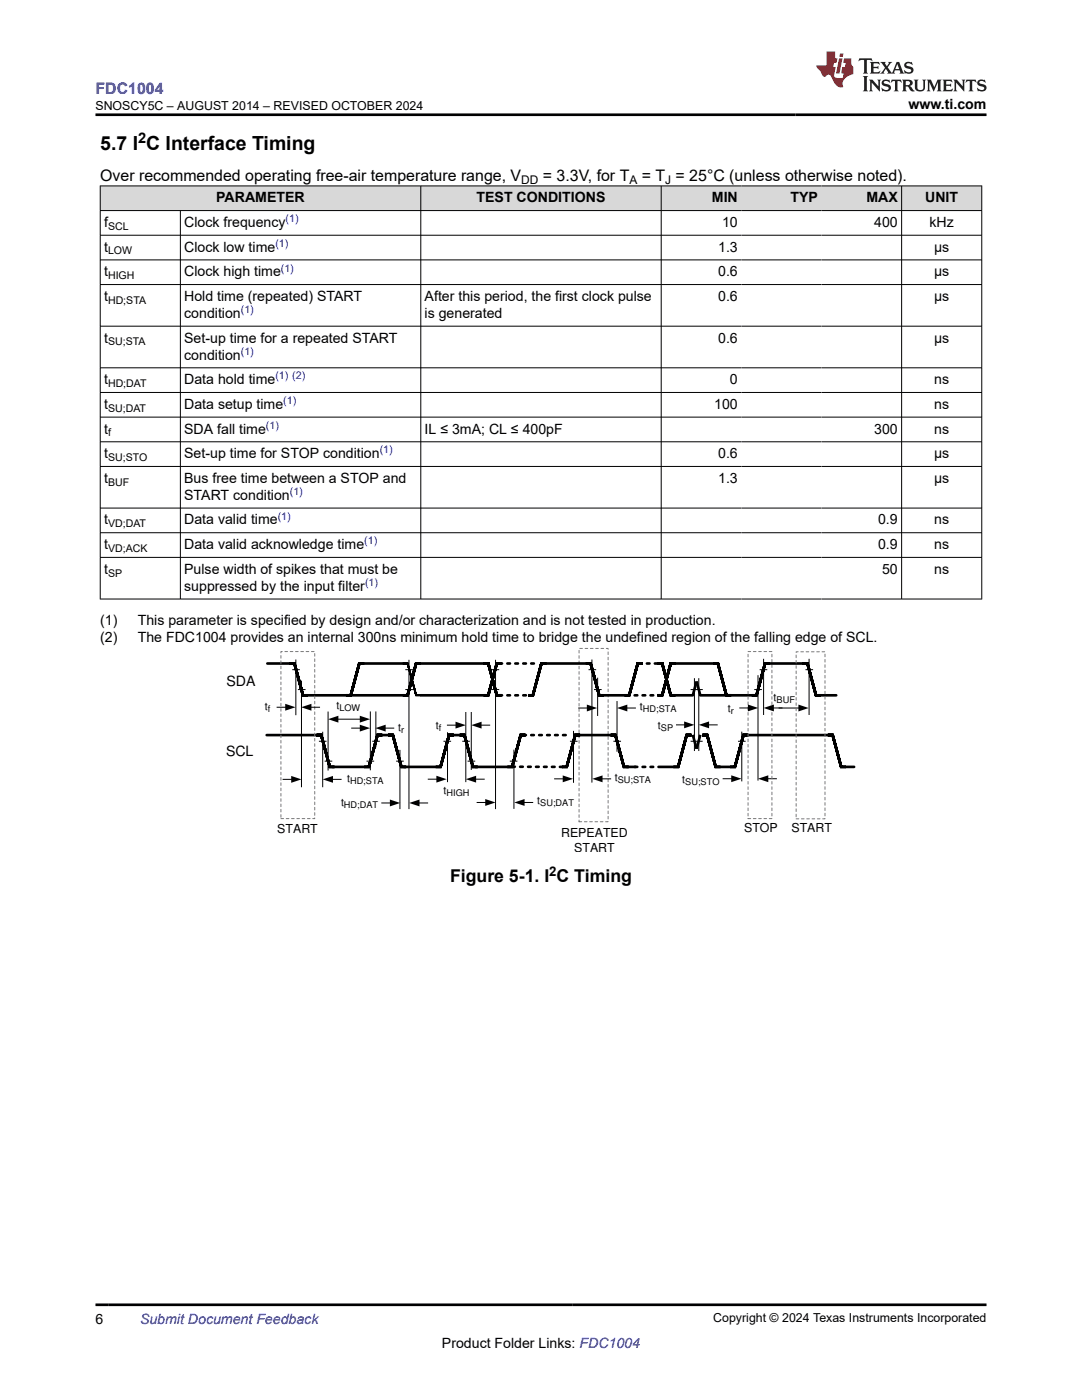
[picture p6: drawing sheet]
<svg xmlns="http://www.w3.org/2000/svg" width="216mm" height="279mm" viewBox="0 0 216 279" stroke-linecap="round" stroke-linejoin="round" font-family="sans-serif">
<g fill="#d8d8d8">
<path d="M20 37.1h175.9v4.9h-175.9z" fill-rule="evenodd"/>
<path d="M20.1 37.2h63.8v4.8h-63.8z" fill-rule="evenodd"/>
<path d="M84 37.2h47.9v4.8h-47.9z" fill-rule="evenodd"/>
<path d="M132 37.2h15.9v4.8h-15.9z" fill-rule="evenodd"/>
<path d="M147.9 37.2h16v4.8h-16z" fill-rule="evenodd"/>
<path d="M163.9 37.2h15.9v4.8h-15.9z" fill-rule="evenodd"/>
<path d="M180 37.2h15.8v4.8h-15.8z" fill-rule="evenodd"/>
</g>
<g fill="none" stroke="#000" stroke-width=".2">
<path d="M19.9 37.1h176.1M20 37v82.6M84 37v82.6M131.9 37v82.6M179.9 37v82.6M195.9 37v82.6M19.9 42h176.1M19.9 46.9h176.1M19.9 51.9h176.1M19.9 56.8h176.1M36 42v77.6M19.9 65.1h176.1"/>
<path d="M19.9 73.4h176.1M19.9 78.3h176.1M19.9 83.2h176.1M19.9 88.2h176.1M19.9 93.1h176.1M19.9 101.4h176.1M19.9 106.3h176.1M19.9 111.2h176.1M19.9 119.5h176.1M59 131.6v11.1M60.2 135.8v21.3M64.4 146v11.1"/>
<path d="M66.3 155.5h1.9"/>
</g>
<path d="M60.5 138.8l-1.7-6.4h-1h1l1.7 6.4h.9M53.2 146.7h9.9M65.8 153.1l-1.7-6.4h-1h1l1.7 6.4h1M66.3 153.1h7.3l1.7-6.4h1h-1l-1.7 6.4M75.8 146.7h1.6M80.1 153.1l-1.7-6.4h-1h1l1.7 6.4h.9M80.6 153.1h7.3l1.7-6.4h1h-1l-1.7 6.4M90.1 146.7h1.6M94.4 153.1l-1.7-6.4h-1h1l1.7 6.4h.9" fill="none" stroke="#000" stroke-width=".53"/>
<path d="M115.5 129.4h5.8v34.6h-5.8z" fill="none" stroke="#787878" stroke-width=".2" stroke-dasharray=".5 .5"/>
<path d="M64.4 155.5l2-.6v1.3z" fill="#000"/>
<path d="M68.4 154.2h7.5v1.9h-7.5z" fill-rule="evenodd" fill="#fff"/>
<path d="M56.4 155.5h1.9M65.5 142v11.8M73.9 142v11.7" fill="none" stroke="#000" stroke-width=".2"/>
<path d="M58.1 154.9l2.1 .6-2.1 .7z" fill="#000"/>
<path d="M53.3 132.4h4.7M61.4 138.8h19.2M69 138.8h1l1.7-6.4h1h-1l-1.7 6.4M72 132.4h8.6M80.4 138.8h.9l1.7-6.4h1h-1l-1.7 6.4" fill="none" stroke="#000" stroke-width=".53"/>
<path d="M83 138.8l-1.7-6.4h-.9h.9l1.7 6.4h1" fill="none" stroke="#000" stroke-width=".35"/>
<path d="M66.6 139.8h5.8v1.6h-5.8z" fill-rule="evenodd" fill="#fff"/>
<path d="M70.1 145.3h1.9M75 142v7.1M76.8 145.3h1.9" fill="none" stroke="#000" stroke-width=".2"/>
<path d="M71.8 144.6l2 .7-2 .7zM74.9 145.3l2.1-.7v1.4z" fill="#000"/>
<path d="M79.4 144.2h2v1.6h-2z" fill-rule="evenodd" fill="#fff"/>
<path d="M81.6 131.7v29.8M79.8 149.7v11.8M76.1 160.3h1.9M83.5 160.3h1.9" fill="none" stroke="#000" stroke-width=".2"/>
<path d="M77.8 159.6l2.1 .7-2.1 .6zM81.7 160.3l2-.7v1.3z" fill="#000"/>
<path d="M67.1 158.8h8.4v2.2h-8.4z" fill-rule="evenodd" fill="#fff"/>
<path d="M85.4 155.5h1.8M89.2 144.7h1.9M89.3 146.1v10M92.9 142.1v14M94 142.1v11.6M94.8 155.5h1.9M95.9 144.7h1.9" fill="none" stroke="#000" stroke-width=".2"/>
<path d="M87.1 154.8l2 .7-2 .7zM90.9 144l2 .7-2 .7zM92.9 155.5l2.1-.7v1.4zM94 144.7l2.1-.7v1.4z" fill="#000"/>
<path d="M87 143.8h1.9v1.6h-1.9z" fill-rule="evenodd" fill="#fff"/>
<path d="M83.8 132.4h12.7M84 138.8h13.4l1.7-6.4h1h-1l-1.7 6.4M99.1 138.8l-1.7-6.4h-.9h.9l1.7 6.4h1M105.4 138.8h.9l1.7-6.4h1h-1l-1.7 6.4M109 132.4h7.8M119.6 138.8l-1.7-6.4h-1h1l1.7 6.4h.9M94.9 153.1h7.3l1.7-6.4h1h-1l-1.7 6.4M112.1 153.1h1l1.7-6.4h.9h-.9l-1.7 6.4M115.5 146.7h6.3M124.5 153.1l-1.7-6.4h-1h1l1.7 6.4h1M131.4 153.1h3.9l1.7-6.4h1h-1l-1.7 6.4M142.8 153.1l-1.7-6.4h-1h1l1.7 6.4h1" fill="none" stroke="#000" stroke-width=".53"/>
<path d="M99.6 132.4h8M99.6 138.8h6.4M102.2 153l10.1 .1M104.4 146.7h9.5M126.6 153.1h4.8" fill="none" stroke="#000" stroke-width=".53" stroke-dasharray=".5 1.1"/>
<path d="M98.9 131.7v29.8M102.6 149.6v11.8M95.1 160.2h1.9M104.5 160.2h1.9" fill="none" stroke="#000" stroke-width=".2"/>
<path d="M96.8 159.5l2.1 .7-2.1 .6zM102.6 160.2l2.1-.7v1.3z" fill="#000"/>
<path d="M107.2 158.8h7.6v1.6h-7.6z" fill-rule="evenodd" fill="#fff"/>
<path d="M118.1 131.6v24.6M110.6 155.4h1.9M114.4 145.9v10.3M120.1 155.4h1.8" fill="none" stroke="#000" stroke-width=".2"/>
<path d="M112.3 154.8l2 .6-2 .7zM118.2 155.4l2-.6v1.3z" fill="#000"/>
<path d="M122.7 154.2h8.7v1.6h-8.7z" fill-rule="evenodd" fill="#fff"/>
<path d="M120.5 138.8h5.1l1.7-6.4h.9h-.9l-1.7 6.4M131.2 138.8h.9l1.7-6.4h1h-1l-1.7 6.4M133.8 138.8l-1.7-6.4h-.9h.9l1.7 6.4h1M134.6 132.4h7.9M139.7 138.8h10.7M145 138.8l-1.8-6.4h-.9h.9l1.8 6.4h.9M150 138.8h1l1.7-6.4h.9h-.9l-1.7 6.4M125 153.1h1.8M143.8 153.1h2.8l1.7-6.4h1h-1l-1.7 6.4M148.9 146.7h16.3" fill="none" stroke="#000" stroke-width=".53"/>
<path d="M125 138.8h7.1M127.5 132.4h3.9" fill="none" stroke="#000" stroke-width=".53" stroke-dasharray=".5 1.1"/>
<path d="M151.3 134.8v21M144.2 155.4h1.9M148 146v9.9M153.1 155.4h1.9" fill="none" stroke="#000" stroke-width=".2"/>
<path d="M145.9 154.7l2.1 .7-2.1 .7zM151.3 155.4l2-.7v1.4z" fill="#000"/>
<path d="M135.4 154.6h8.2v1.6h-8.2z" fill-rule="evenodd" fill="#fff"/>
<path d="M56.1 130h6.7v33.4h-6.7zM149.3 130h4.7v33.4h-4.7z" fill="none" stroke="#787878" stroke-width=".2" stroke-dasharray=".5 .5"/>
<path d="M55.2 141.1h1.9M62 141.1h1.9M67.3 143.5h4.7" fill="none" stroke="#000" stroke-width=".2"/>
<path d="M56.9 140.5l2.1 .6-2.1 .7zM60.1 141.1l2-.6v1.3zM65.5 143.5l2-.7v1.4zM71.8 142.8l2 .7-2 .7z" fill="#000"/>
<path d="M52.8 140h2.3v1.6h-2.3z" fill-rule="evenodd" fill="#fff"/>
<path d="M119.3 135.2v7.7M123.1 139.9v10.1M115.4 141.3h1.9M125 141.3h1.9" fill="none" stroke="#000" stroke-width=".2"/>
<path d="M117.1 140.6l2.1 .7-2.1 .7zM123.1 141.3l2.1-.7v1.4z" fill="#000"/>
<path d="M127.7 139.8h7.5v2.3h-7.5z" fill-rule="evenodd" fill="#fff"/>
<path d="M153.6 132.4h6.6M162.8 138.8l-1.7-6.4h-.9h.9l1.7 6.4h4.1M138.2 146.7l.8 2.7 .7-2.7M167.8 153.1l-1.7-6.4h-.9h.9l1.7 6.4h2.6" fill="none" stroke="#000" stroke-width=".53"/>
<path d="M138.6 135.3v14.6M139.4 135.3v14.6M134.8 144.7h1.9M141.3 144.7h1.9" fill="none" stroke="#000" stroke-width=".2"/>
<path d="M136.5 144l2.1 .7-2.1 .6zM139.4 144.7l2.1-.7v1.3z" fill="#000"/>
<path d="M131.3 143.8h3.6v1.6h-3.6z" fill-rule="evenodd" fill="#fff"/>
<path d="M134.8 138.8h3.4l.8-2.8 .7 2.8" fill="none" stroke="#000" stroke-width=".53"/>
<path d="M152.4 131.5v11.2M147.5 141.3h1.9M154.2 141.3h1.9" fill="none" stroke="#000" stroke-width=".2"/>
<path d="M149.2 140.6l2.1 .7-2.1 .7zM152.4 141.3l2-.7v1.4z" fill="#000"/>
<path d="M145.2 140.5h2.2v1.6h-2.2z" fill-rule="evenodd" fill="#fff"/>
<path d="M161.4 131.5v11.2M155.4 141.3h4.1" fill="none" stroke="#000" stroke-width=".2"/>
<path d="M159.3 140.6l2.1 .7-2.1 .7z" fill="#000"/>
<path d="M154.4 138.2h3.5v1.6h-3.5z" fill-rule="evenodd" fill="#fff"/>
<path d="M158.9 130.1h5.7v33.3h-5.7z" fill="none" stroke="#787878" stroke-width=".2" stroke-dasharray=".5 .5"/>
<g fill="none" stroke="#000" stroke-width=".2">
<path d="M58.3 133.6h1.5M59.4 137.6h1.6M80.9 133.6h1.5M80.9 137.6h1.5M98.1 133.6h1.5M98.1 137.6h1.5M117.4 133.6h1.6M118.5 137.6h1.6M137.8 137.6h2.4M150.5 137.6h1.5M151.6 133.6h1.5M160.7 133.6h1.5"/>
<path d="M63.6 147.9h1.6M64.8 151.9h1.5M73.1 151.9h1.6M74.3 147.9h1.5M79 151.9h1.6M88.5 147.9h1.5M92.2 147.9h1.6M93.3 151.9h1.5M101.7 151.9h1.5M113.7 147.9h1.5M122.4 147.9h1.5M137.8 147.9h2.4"/>
<path d="M147.3 147.9h1.5"/>
</g>
<path d="M171.5 11.6l-.2 .6 .5-.2h.6v.1v2.2l-.2 .4h1l-.2-.4v-2.2v-.1h.5l.6 .2-.2-.6zM173.6 12.4l.2 .3v1.6l-.2 .4h1.9l.1-.6a1.08 1.08 0 0 1-1.3 .2v-.7h.6l.4 .2v-.7l-.4 .2h-.6v-.5l.2-.2a1 1 0 0 1 1 .3l-.1-.5zM175.7 12.4l.9 1.1-1 1.2h.9l-.2-.2 .5-.8 .4 .8-.2 .2h1.6l-.2-.2 .2-.5h.9l.1 .5-.1 .2h.9l-.2-.4-.8-1.9h-.5l-.9 2.1-.9-1.1 .9-1h-.8l.2 .2-.4 .6-.4-.6 .2-.2zM179 12.8l.4 1h-.7zM180.7 12.5a.65 .65 0 0 0-.2 .7 .65 .65 0 0 0 .6 .5l.6 .1 .1 .3a.79 .79 0 0 1-.7 .4 .79 .79 0 0 1-.7-.5l.1 .7 .2-.1a.93 .93 0 0 0 1.1 0 .93 .93 0 0 0 .4-.9 1.46 1.46 0 0 0-1.2-.6l-.1-.3a1.09 1.09 0 0 1 1.2 .2l-.2-.6-.1 .1-.5-.2zM172.2 15.2l.2 .4v2.2l-.2 .4h1l-.2-.4v-2.2l.2-.4zM173.4 15.9l.2 .4v1.5l-.2 .4h.8l-.3-.4 .1-1.3 1.6 1.8v-2l.2-.4h-.7l.1 .2 .1 1.1-1.2-1.3zM176.2 16a.65 .65 0 0 0-.2 .8 .65 .65 0 0 0 .6 .4l.6 .2 .1 .2a.79 .79 0 0 1-.7 .4 .79 .79 0 0 1-.7-.5l.1 .7 .2-.1a.93 .93 0 0 0 1.1 .1 .93 .93 0 0 0 .4-1 1.46 1.46 0 0 0-1.2-.5l-.1-.4a1.09 1.09 0 0 1 1.2 .2l-.1-.6-.2 .1-.5-.1zM177.9 15.9l-.1 .6a.63 .63 0 0 1 .8-.3v1.6l-.3 .4h1l-.2-.4v-1.6a.66 .66 0 0 1 .8 .3l-.1-.6zM180 15.9l.2 .4v1.5l-.2 .4h1l-.2-.2-.1-.7h.5l.1 .2a.79 .79 0 0 0 1.2 .6l-1-.9a.61 .61 0 0 0 .6-.6 .61 .61 0 0 0-.5-.7zM180.8 16.2h.1a.47 .47 0 0 1 .5 .1 .47 .47 0 0 1 .1 .5l-.1 .1-.7 .1zM182.3 15.9l.2 .2a2.27 2.27 0 0 0 .4 2 1.04 1.04 0 0 0 1.7-.7v-1.3l.2-.2h-.8l.2 .4v1.1a.6 .6 0 0 1-.6 .6 .6 .6 0 0 1-.6-.6v-1.1l.3-.4zM184.9 15.9l.2 .4v1.5l-.2 .4h.8l-.3-.4v-1.4l.9 1.9 .9-1.9v1.4l-.3 .4h1l-.2-.4v-1.5l.2-.4h-.8l-.7 1.5-.6-1.5zM188.1 15.9l.2 .4v1.5l-.2 .4h1.9l.1-.6a1.09 1.09 0 0 1-1.3 .2v-.7h.6l.4 .2v-.6l-.4 .2h-.6v-.6l.2-.1a1.01 1.01 0 0 1 1 .3l-.1-.6zM190.2 15.9l.3 .4v1.5l-.3 .4h.8l-.2-.4v-1.3l1.6 1.8v-2l.2-.4h-.7l.2 .2v1.1l-1.2-1.3zM192.8 15.9l-.1 .6a.63 .63 0 0 1 .8-.3v1.6l-.3 .4h1l-.2-.4v-1.6a.66 .66 0 0 1 .8 .3l-.1-.6zM195.2 16a.65 .65 0 0 0-.2 .8 .65 .65 0 0 0 .6 .4l.6 .2 .2 .2a.79 .79 0 0 1-.7 .4 .79 .79 0 0 1-.7-.5l.1 .7 .2-.1a.93 .93 0 0 0 1 .1 .93 .93 0 0 0 .5-1 1.46 1.46 0 0 0-1.3-.5v-.4a1.09 1.09 0 0 1 1.2 .2l-.2-.6-.2 .1-.5-.1z" fill="#231f20"/>
<path d="M164.9 10.3v2.7h-2l.1 .4 .8 1a.95 .95 0 0 0 1 .9 .59 .59 0 0 1 .5-.4 .59 .59 0 0 1 .5 .3l.4 .8a1.59 1.59 0 0 0 2.1 1.4 1.61 1.61 0 0 1 1-2.3l1-.3-.1-1.5a1.59 1.59 0 0 1-.3-1.7h-1.5l-.2 .9h.6l-.2 .9h-.5l-.2 .9v.3l.4 .1-.1 .9h-.7a.73 .73 0 0 1-1-.7l.3-1.5h-.5l.1-.9h.5l.2-.9h-.5v-1.3zM167.4 11.6l-.6 3.1h.7l.6-3.1zM167.6 10.7l-.1 .6h.7l.1-.6z" fill="#ed1c24"/>
<path d="M19 22.9h177.8M19 260.4h177.8" fill="none" stroke="#000" stroke-width=".53"/>
<text font-size="3.9" x="20" y="29.9">5.7 I C Interface Timing</text>
<text font-size="3.5" x="89.8" y="176">Figure 5-1. I C Timing</text>
<text font-size="3.2" fill="#00f" x="19.1" y="18.7">FDC1004</text>
<g font-size="3.2">
<text x="20" y="36.1">Over recommended operating free-air temperature range, V</text>
<text x="108.3" y="36.1">= 3.3V, for T</text>
<text x="128.1" y="36.1">= T = 25°C (unless otherwise noted).</text>
</g>
<text font-size="2.9" x="27.6" y="28.6">2</text>
<g font-size="2.8">
<text x="181.3" y="21.8">www.ti.com</text>
<text x="43.2" y="40.4">PARAMETER</text>
<text x="95.1" y="40.4">TEST CONDITIONS</text>
<text x="142" y="40.4">MIN</text>
<text x="157.7" y="40.4">TYP</text>
<text x="172.9" y="40.4">MAX</text>
<text x="184.6" y="40.4">UNIT</text>
<text x="20.8" y="45.3">f</text>
<text x="36.8" y="45.3">Clock frequency</text>
<text x="144.1" y="45.3">10</text>
<text x="174.4" y="45.3">400</text>
<text x="185.5" y="45.3">kHz</text>
<text x="20.8" y="50.2">t</text>
<text x="36.8" y="50.2">Clock low time</text>
<text x="143.3" y="50.2">1.3</text>
<text x="186.4" y="50.2">µs</text>
<text x="20.8" y="55.1">t</text>
<text x="36.8" y="55.1">Clock high time</text>
<text x="143.3" y="55.1">0.6</text>
<text x="186.4" y="55.1">µs</text>
<text x="20.8" y="60.1">t</text>
<text x="36.8" y="60.1">Hold time (repeated) START</text>
<text x="36.8" y="63.4">condition</text>
<text x="84.7" y="60.1">After this period, the first clock pulse</text>
<text x="84.7" y="63.4">is generated</text>
<text x="143.3" y="60.1">0.6</text>
<text x="186.4" y="60.1">µs</text>
<text x="20.8" y="68.4">t</text>
<text x="36.8" y="68.4">Set-up time for a repeated START</text>
<text x="36.8" y="71.8">condition</text>
<text x="143.3" y="68.4">0.6</text>
<text x="186.4" y="68.4">µs</text>
<text x="20.8" y="76.7">t</text>
<text x="36.8" y="76.7">Data hold time</text>
<text x="145.7" y="76.7">0</text>
<text x="186.4" y="76.7">ns</text>
<text x="20.8" y="81.6">t</text>
<text x="36.8" y="81.6">Data setup time</text>
<text x="142.5" y="81.6">100</text>
<text x="186.4" y="81.6">ns</text>
<text x="20.8" y="86.5">t</text>
<text x="36.8" y="86.5">SDA fall time</text>
<text x="84.7" y="86.5">IL ≤ 3mA; CL ≤ 400pF</text>
<text x="174.4" y="86.5">300</text>
<text x="186.4" y="86.5">ns</text>
<text x="20.8" y="91.4">t</text>
<text x="36.8" y="91.4">Set-up time for STOP condition</text>
<text x="143.3" y="91.4">0.6</text>
<text x="186.4" y="91.4">µs</text>
<text x="20.8" y="96.4">t</text>
<text x="36.8" y="96.4">Bus free time between a STOP and</text>
<text x="36.8" y="99.7">START condition</text>
<text x="143.3" y="96.4">1.3</text>
<text x="186.4" y="96.4">µs</text>
<text x="20.8" y="104.7">t</text>
<text x="36.8" y="104.7">Data valid time</text>
<text x="175.2" y="104.7">0.9</text>
<text x="186.4" y="104.7">ns</text>
<text x="20.8" y="109.6">t</text>
<text x="36.8" y="109.6">Data valid acknowledge time</text>
<text x="175.2" y="109.6">0.9</text>
<text x="186.4" y="109.6">ns</text>
<text x="20.8" y="114.5">t</text>
<text x="36.8" y="114.5">Pulse width of spikes that must be</text>
<text x="36.8" y="117.9">suppressed by the input filter</text>
<text x="176" y="114.5">50</text>
<text x="186.4" y="114.5">ns</text>
<text x="20" y="124.7">(1)</text>
<text x="27.5" y="124.7">This parameter is specified by design and/or characterization and is not tested in production.</text>
<text x="20" y="128.1">(2)</text>
<text x="27.5" y="128.1">The FDC1004 provides an internal 300ns minimum hold time to bridge the undefined region of the falling edge of SCL.</text>
<text x="45.2" y="136.9">SDA</text>
<text x="45.1" y="150.9">SCL</text>
<text x="19" y="264.2">6</text>
<text x="88.2" y="269">Product Folder Links: FDC1004</text>
</g>
<text font-size="2.8" fill="#00f" x="27.9" y="264.2">Submit Document Feedback</text>
<text font-size="2.6" x="109.6" y="174.8">2</text>
<g font-size="2.5">
<text x="19" y="21.9">SNOSCY5C – AUGUST 2014 – REVISED OCTOBER 2024</text>
<text x="55.3" y="166.2">START</text>
<text x="112" y="167">REPEATED</text>
<text x="148.5" y="166">STOP</text>
<text x="157.9" y="166">START</text>
<text x="114.6" y="170">START</text>
<text x="142.3" y="263.9">Copyright © 2024 Texas Instruments Incorporated</text>
</g>
<g font-size="2.4">
<text x="104" y="36.7">DD</text>
<text x="125.6" y="36.7">A</text>
<text x="132.7" y="36.7">J</text>
</g>
<g font-size="2.1">
<text x="21.6" y="45.9">SCL</text>
<text x="21.6" y="50.8">LOW</text>
<text x="21.6" y="55.7">HIGH</text>
<text x="21.6" y="60.6">HD;STA</text>
<text x="21.6" y="68.9">SU;STA</text>
<text x="21.6" y="77.2">HD;DAT</text>
<text x="21.6" y="82.2">SU;DAT</text>
<text x="21.6" y="87.1">f</text>
<text x="21.6" y="92">SU;STO</text>
<text x="21.6" y="96.9">BUF</text>
<text x="21.6" y="105.2">VD;DAT</text>
<text x="21.6" y="110.2">VD;ACK</text>
<text x="21.6" y="115.1">SP</text>
<text x="52.8" y="141.6">t</text>
<text x="67.1" y="141.4">t</text>
<text x="127.7" y="141.8">t</text>
<text x="145.2" y="142.1">t</text>
<text x="154.4" y="139.9">t</text>
<text x="79.4" y="145.8">t</text>
<text x="87" y="145.4">t</text>
<text x="131.3" y="145.4">t</text>
<text x="69.3" y="156">t</text>
<text x="122.7" y="155.9">t</text>
<text x="68" y="160.8">t</text>
<text x="88.5" y="158.4">t</text>
<text x="107.2" y="160.5">t</text>
<text x="136.1" y="156.3">t</text>
</g>
<g font-size="2.1" fill="#00f">
<text x="57" y="44.4">(1)</text>
<text x="54.9" y="49.3">(1)</text>
<text x="56.1" y="54.2">(1)</text>
<text x="48.1" y="62.5">(1)</text>
<text x="48.1" y="70.8">(1)</text>
<text x="55" y="75.7">(1) (2)</text>
<text x="56.5" y="80.7">(1)</text>
<text x="53.1" y="85.6">(1)</text>
<text x="75.8" y="90.5">(1)</text>
<text x="57.8" y="98.8">(1)</text>
<text x="55.4" y="103.7">(1)</text>
<text x="72.7" y="108.7">(1)</text>
<text x="72.8" y="117">(1)</text>
</g>
<g font-size="1.8">
<text x="53.4" y="142">f</text>
<text x="67.7" y="141.8">LOW</text>
<text x="128.3" y="142.2">HD;STA</text>
<text x="145.8" y="142.5">r</text>
<text x="155" y="140.2">BUF</text>
<text x="80" y="146.2">r</text>
<text x="87.6" y="145.8">f</text>
<text x="131.9" y="145.8">SP</text>
<text x="68.6" y="161.2">HD;DAT</text>
<text x="69.8" y="156.4">HD;STA</text>
<text x="89.1" y="158.8">HIGH</text>
<text x="107.8" y="160.9">SU;DAT</text>
<text x="123.3" y="156.3">SU;STA</text>
<text x="136.7" y="156.6">SU;STO</text>
</g>
</svg>
